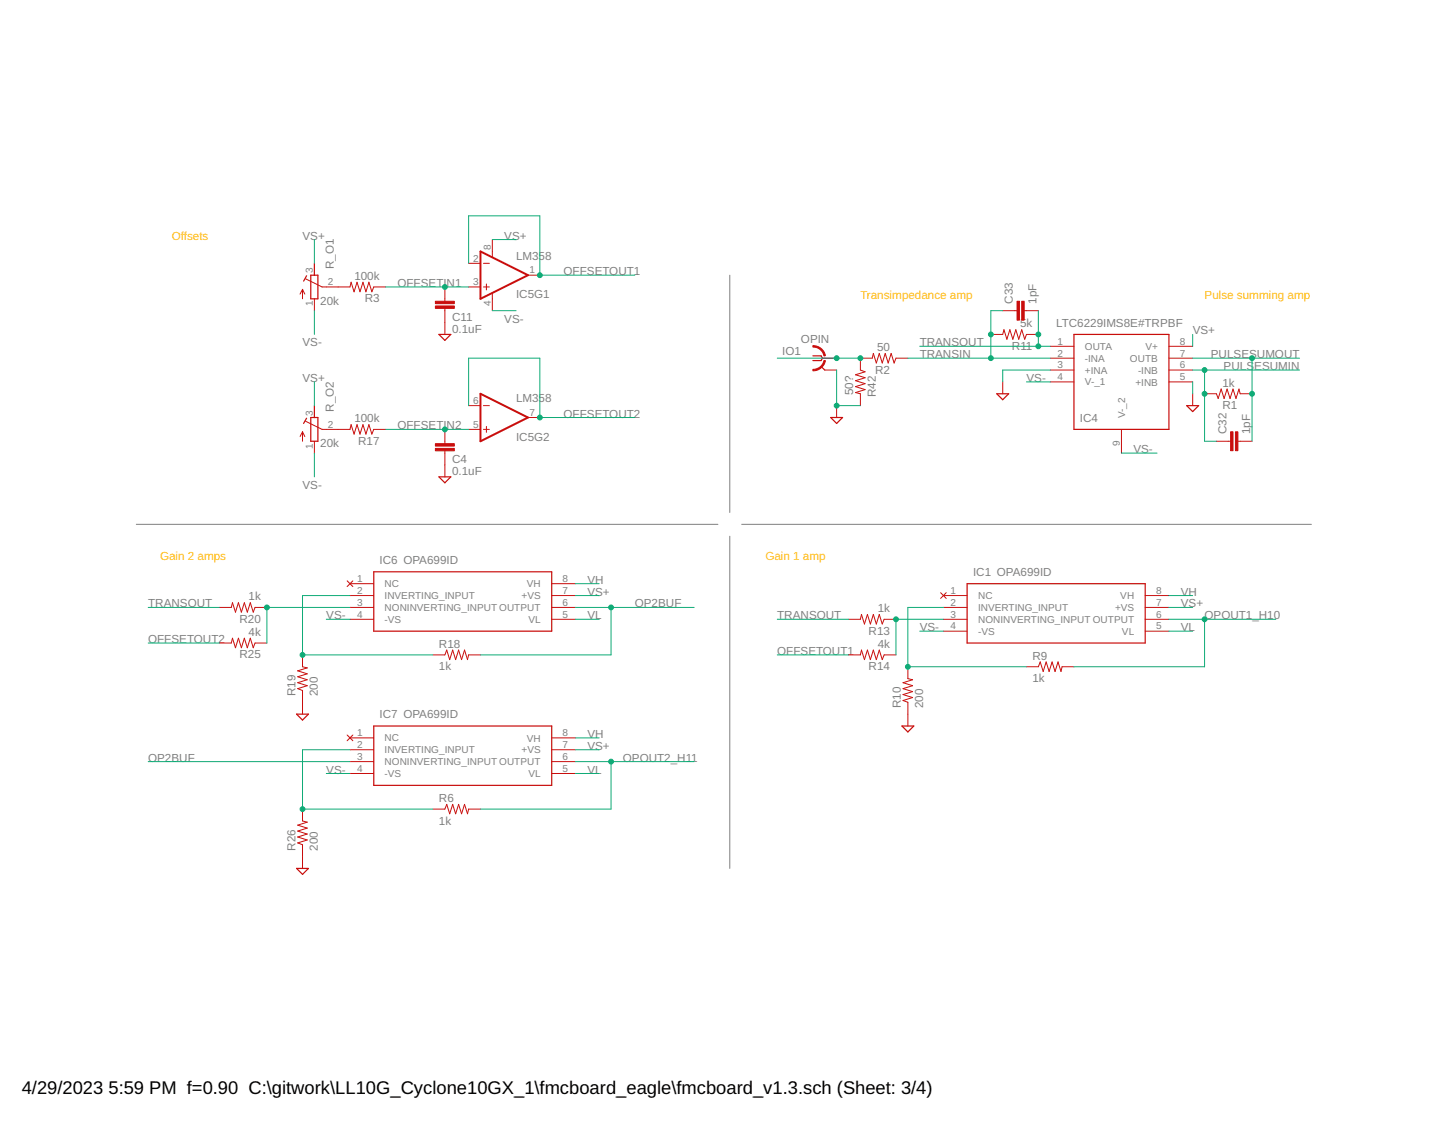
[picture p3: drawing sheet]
<svg xmlns="http://www.w3.org/2000/svg" width="279mm" height="216mm" viewBox="0 0 279 216" stroke-linecap="round" stroke-linejoin="round" font-family="sans-serif">
<path d="M140.5 53v45.7M26.2 101h112M140.5 103.3v64M142.8 101h109.7" fill="none" stroke="#808080" stroke-width=".19"/>
<g fill="none" stroke="#c90d0c" stroke-width=".23">
<path d="M59 53.1l-.5 1M59.8 53h1.4v4.6h-1.4zM84.5 64.4h2.3l-1.1 1.2zM156.5 68.5h1.6l.2 .5-.2 .4h-1.6M158.1 70.6l.7 .7M191.9 75.8h2.3l-1.1 1.2zM206.8 64.4h18.3v18.3h-18.3zM228.5 78.1h2.3l-1.1 1.2zM59 80.5l-.5 1.1M59.8 80.4h1.4v4.6h-1.4zM84.5 91.8h2.3l-1.1 1.2zM160 80.4h2.2l-1.1 1.2z"/>
<path d="M72 110.1h34.2v11.5h-34.2zM186.2 112.4h34.3v11.4h-34.3zM57.1 137.5h2.3l-1.1 1.2zM72 139.8h34.2v11.5h-34.2zM173.7 139.8h2.3l-1.2 1.2zM57.1 167.3h2.3l-1.1 1.1z"/>
</g>
<g fill="none" stroke="#c90d0c" stroke-width=".19">
<path d="M58.3 55.7v1.9M58.3 55.7l-.5 .9M58.3 55.7l.4 .9M58.8 53.7l3.2 1.6h5.4l.2-.9 .6 1.8 .5-1.8 .6 1.8 .6-1.8 .6 1.8 .5-1.8 .6 1.8 .4-.9h2.3M60.5 50.7v2.3M60.5 57.6v2.2M85.7 55.3v2.7M85.7 59.4v5M90.2 55.3h2.3M90.2 50.7h2.3M93.1 55.3h1.1M93.1 50.7h1.1"/>
<path d="M93.7 54.7v1.1M94.8 46.1v3.4M94.8 56.5v3.3M101.7 53h2.2M193.1 59.8h2.7M197.2 59.8h2.7M60.5 78.1v2.3M90.2 78.1h2.3M93.1 78.1h1.1M158.3 69h2.8M158.8 71.3h2.3M161.1 78.1v2.3"/>
<path d="M174.8 69h-2.3l-.3 .9-.6-1.8-.6 1.8-.5-1.8-.6 1.8-.6-1.8-.6 1.8-.5-1.8-.2 .9h-2.3v2.3l.9 .3-1.9 .6 1.9 .5-1.9 .6 1.9 .6-1.9 .6 1.9 .5-1.9 .6 1 .2v2.3M190.8 64.4h2.3l.2-.9 .6 1.8 .6-1.8 .5 1.8 .6-1.8 .6 1.8 .5-1.8 .6 1.8 .4-.9h2.2M193.1 73.6v2.2M202.2 69h4.6M202.2 71.3h4.6M202.2 66.7h4.6M202.2 73.6h4.6M225.1 69h4.6M225.1 71.3h4.6M225.1 66.7h4.6M225.1 73.6h4.6M229.7 75.8v2.3"/>
<path d="M231.9 75.8h2.3l.4 1 .5-1.9 .6 1.9 .6-1.9 .6 1.9 .5-1.9 .6 1.9 .6-1.9 .2 .9h2.3M58.3 83.2v1.8M58.3 83.2l-.5 .9M58.3 83.2l.4 .9M58.8 81.1l3.2 1.6h5.4l.2-.9 .6 1.8 .5-1.8 .6 1.8 .6-1.8 .6 1.8 .5-1.8 .6 1.8 .4-.9h2.3M60.5 85v2.3M85.7 82.7v2.7M85.7 86.8v5M90.2 82.7h2.3M93.1 82.7h1.1M93.7 82.1v1.2M101.7 80.4h2.2"/>
<path d="M215.9 82.7v4.6M234.2 85h2.8M238.3 85h2.8M42.2 117h2.3l.3-.9 .5 1.8 .6-1.8 .6 1.8 .6-1.8 .5 1.8 .6-1.8 .6 1.8 .3-.9h2.3M66.8 111.9l1.1 1.1M67.4 114.7h4.6M67.4 117h4.6M67.4 119.3h4.6M67.4 112.4h4.6M67.9 111.9l-1.1 1.1M106.2 114.7h4.6M106.2 117h4.6"/>
<path d="M106.2 119.3h4.6M106.2 112.4h4.6M163.4 119.3h2.3l.2-1 .6 1.9 .5-1.9 .6 1.9 .6-1.9 .5 1.9 .6-1.9 .6 1.9 .3-.9h2.3M181.1 114.2l1.1 1.1M181.7 114.7h4.5M181.7 117h4.5M181.7 119.3h4.5M182.2 114.2l-1.1 1.1M220.5 114.7h4.6M220.5 117h4.6M220.5 119.3h4.6M42.2 123.8h2.3l.3-.9 .5 1.9 .6-1.9 .6 1.9 .6-1.9 .5 1.9 .6-1.9 .6 1.9 .3-1h2.3"/>
<path d="M58.3 126.1v2.3l.9 .2-1.9 .6 1.9 .6-1.9 .5 1.9 .6-1.9 .6 1.9 .6-1.9 .5 1 .4v4.5M83.4 126.1h2.3l.3-.9 .6 1.8 .6-1.8 .5 1.8 .6-1.8 .6 1.8 .6-1.8 .5 1.8 .2-.9h2.3M163.4 126.1h2.3l.2-.9 .6 1.8 .5-1.8 .6 1.8 .6-1.8 .5 1.8 .6-1.8 .6 1.8 .3-.9h2.3M174.8 128.4v2.3l.9 .2-1.8 .6 1.8 .6-1.8 .5 1.8 .6-1.8 .6 1.8 .5-1.8 .6 .9 .4v4.5M181.7 121.6h4.5M197.7 128.4h2.2l.4-.9 .6 1.8 .5-1.8 .6 1.8 .6-1.8 .6 1.8 .5-1.8 .6 1.8 .2-.9h2.3M220.5 121.6h4.6M58.3 155.8v2.3l.9 .2-1.9 .6 1.9 .6-1.9 .6 1.9 .5-1.9 .6 1.9 .6-1.9 .5 1 .4v4.6M66.8 141.6l1.1 1.1M67.4 142.1h4.6M67.4 144.4h4.6M67.4 146.7h4.6"/>
<path d="M67.4 149h4.6M67.9 141.6l-1.1 1.1M83.4 155.8h2.3l.3-.9 .6 1.8 .6-1.8 .5 1.8 .6-1.8 .6 1.8 .6-1.8 .5 1.8 .2-.9h2.3M106.2 142.1h4.6M106.2 144.4h4.6M106.2 146.7h4.6M106.2 149h4.6"/>
</g>
<g fill="#c90d0c" stroke="#c90d0c" stroke-width=".19">
<path d="M156.5 66.6a2.39 2.39 0 0 1 2.4 1.9l-.2 .1a2.14 2.14 0 0 0-2.2-1.8z" fill-rule="evenodd"/>
<path d="M156.5 71.1a2.14 2.14 0 0 0 2.2-1.7l.2 .1a2.43 2.43 0 0 1-2.4 1.9z" fill-rule="evenodd"/>
</g>
<g fill="#c90d0c" stroke="#c90d0c" stroke-width=".19">
<path d="M83.8 58.9h3.7v.5h-3.7z"/>
<path d="M83.8 58h3.7v.5h-3.7z"/>
<path d="M83.8 86.4h3.7v.4h-3.7z"/>
<path d="M83.8 85.4h3.7v.5h-3.7z"/>
<path d="M237.9 83.2h.5v3.6h-.5z"/>
<path d="M237 83.2h.4v3.6h-.4z"/>
<path d="M196.7 58h.5v3.7h-.5z"/>
<path d="M195.8 58h.5v3.7h-.5z"/>
</g>
<path d="M92.5 48.4l9.2 4.6-9.2 4.6zM92.5 75.8l9.2 4.6-9.2 4.6z" fill="none" stroke="#c90d0c" stroke-width=".38"/>
<g fill="none" stroke="#0dab76" stroke-width=".19">
<path d="M60.5 46.1v4.6M60.5 59.8v4.6M74.3 55.3h15.9M90.2 50.7v-9.1h13.7v11.4h18.3M94.8 46.1h4.6M94.8 59.8h4.6M193.1 59.8h-2.3v9.2M199.9 59.8v6.9M60.5 73.6v4.5M90.2 78.1v-9.1h13.7v11.4h18.3M149.7 69h16M161.1 71.3v6.8h4.6"/>
<path d="M174.8 69h27.4M177.1 66.7h25.1M197.7 73.6h4.5M202.2 71.3h-9.1v2.3M229.7 71.3h20.5M229.7 64.4v2.3M229.7 73.6v2.2M229.7 69h20.5M231.9 71.3v13.7h2.3M241.1 69v16M60.5 87.3v4.5M74.3 82.7h15.9"/>
<path d="M215.9 87.3h6.9M28.5 117h13.7M62.8 119.3h4.6M67.4 117h-16v6.8M67.4 114.7h-9.1v11.4h25.1M110.8 119.3h4.6M110.8 117h22.9M110.8 114.7h4.6M110.8 112.4h4.6M117.7 117v9.1h-25.2M149.7 119.3h13.7M181.7 119.3h-9.2v6.8"/>
<path d="M181.7 117h-6.9v11.4h22.9M225.1 119.3h20.6M225.1 117h4.6M225.1 114.7h4.6M231.9 119.3v9.1h-25.1M28.5 123.8h13.7M149.7 126.1h13.7M177.1 121.6h4.6M225.1 121.6h4.6M28.5 146.7h38.9M62.8 149h4.6M67.4 144.4h-9.1v11.4h25.1"/>
<path d="M110.8 144.4h4.6M110.8 149h4.6M110.8 142.1h4.6M110.8 146.7h22.9M117.7 146.7v9.1h-25.2"/>
</g>
<g fill="#0dab76" stroke="#0dab76" stroke-width=".19">
<circle cx="161.1" cy="78.1" r=".47"/>
<circle cx="161.1" cy="69" r=".47"/>
<circle cx="165.7" cy="69" r=".47"/>
<circle cx="199.9" cy="66.7" r=".47"/>
<circle cx="199.9" cy="64.4" r=".47"/>
<circle cx="174.8" cy="128.4" r=".47"/>
<circle cx="172.5" cy="119.3" r=".47"/>
<circle cx="231.9" cy="119.3" r=".47"/>
<circle cx="117.7" cy="146.7" r=".47"/>
<circle cx="103.9" cy="53" r=".47"/>
<circle cx="103.9" cy="80.4" r=".47"/>
<circle cx="58.3" cy="126.1" r=".47"/>
<circle cx="51.4" cy="117" r=".47"/>
<circle cx="117.7" cy="117" r=".47"/>
<circle cx="58.3" cy="155.8" r=".47"/>
<circle cx="190.8" cy="69" r=".47"/>
<circle cx="190.8" cy="64.4" r=".47"/>
<circle cx="85.7" cy="55.3" r=".47"/>
<circle cx="85.7" cy="82.7" r=".47"/>
<circle cx="231.9" cy="71.3" r=".47"/>
<circle cx="231.9" cy="75.8" r=".47"/>
<circle cx="241.1" cy="69" r=".47"/>
<circle cx="241.1" cy="75.8" r=".47"/>
</g>
<g font-size="3.5">
<text x="4.2" y="210.7">4/29/2023</text>
<text x="20.9" y="210.7">5:59 PM f=0.90 C:\gitwork\LL10G_Cyclone10GX_1\fmcboard_eagle\fmcboard_v1.3.sch (Sheet: 3/4)</text>
</g>
<g font-size="2.2" fill="#ffba08">
<text x="33.1" y="46.1">Offsets</text>
<text x="165.7" y="57.6">Transimpedance amp</text>
<text x="231.9" y="57.6">Pulse summing amp</text>
<text x="30.8" y="107.8">Gain 2 amps</text>
<text x="147.4" y="107.8">Gain 1 amp</text>
</g>
<g font-size="2.2" fill="#808080">
<text x="58.2" y="46.1">VS+</text>
<text x="97.1" y="46.1">VS+</text>
<text x="64.3" y="51.8" transform="rotate(-90 64.3 51.8)">R_O1</text>
<text x="68.2" y="53.9">100k</text>
<text x="99.4" y="50">LM358</text>
<text x="108.5" y="53">OFFSETOUT1</text>
<text x="61.7" y="58.7">20k</text>
<text x="70.2" y="58.2">R3</text>
<text x="76.5" y="55.3">OFFSETI</text>
<text x="86" y="55.3">N1</text>
<text x="99.4" y="57.5">IC5G1</text>
<text x="195" y="58.5" transform="rotate(-90 195 58.5)">C33</text>
<text x="199.6" y="58.5" transform="rotate(-90 199.6 58.5)">1pF</text>
<text x="87" y="64.1">0.1uF</text>
<text x="87" y="61.8">C11</text>
<text x="97.1" y="62.1">VS-</text>
<text x="196.4" y="63.1">5k</text>
<text x="203.4" y="62.9">LTC6229IMS8E#TRPBF</text>
<text x="229.7" y="64.4">VS+</text>
<text x="58.2" y="66.7">VS-</text>
<text x="150.6" y="68.3">IO1</text>
<text x="154.2" y="66">OPIN</text>
<text x="168.5" y="71.9">R2</text>
<text x="168.9" y="67.6">50</text>
<text x="177.1" y="66.7">TRANSOUT</text>
<text x="177.1" y="69">TRANSIN</text>
<text x="194.8" y="67.4">R11</text>
<text x="233.1" y="69">PULSESUMOUT</text>
<text x="235.6" y="71.3">PULS</text>
<text x="241.5" y="71.3">ESUMIN</text>
<text x="58.2" y="73.6">VS+</text>
<text x="99.4" y="77.5">LM358</text>
<text x="164.3" y="76.2" transform="rotate(-90 164.3 76.2)">50?</text>
<text x="168.6" y="76.5" transform="rotate(-90 168.6 76.5)">R42</text>
<text x="197.7" y="73.6">VS-</text>
<text x="235.4" y="74.5">1k</text>
<text x="64.3" y="79.3" transform="rotate(-90 64.3 79.3)">R_O2</text>
<text x="68.2" y="81.3">100k</text>
<text x="76.5" y="82.7">OFFSETI</text>
<text x="86" y="82.7">N2</text>
<text x="108.5" y="80.4">OFFSETOUT2</text>
<text x="207.9" y="81.2">IC4</text>
<text x="235.4" y="78.8">R1</text>
<text x="236.2" y="83.6" transform="rotate(-90 236.2 83.6)">C32</text>
<text x="240.7" y="83.6" transform="rotate(-90 240.7 83.6)">1pF</text>
<text x="61.7" y="86.1">20k</text>
<text x="69" y="85.7">R17</text>
<text x="87" y="89.2">C4</text>
<text x="99.4" y="84.9">IC5G2</text>
<text x="218.2" y="87.3">VS-</text>
<text x="58.2" y="94.1">VS-</text>
<text x="87" y="91.5">0.1uF</text>
<text x="73.1" y="108.6">IC6 OPA699ID</text>
<text x="113.1" y="112.4">VH</text>
<text x="187.4" y="110.9">IC1 OPA699ID</text>
<text x="28.5" y="117">TRANSOUT</text>
<text x="46.1" y="119.9">R20</text>
<text x="47.9" y="115.6">1k</text>
<text x="62.8" y="119.3">VS-</text>
<text x="113.1" y="114.7">VS+</text>
<text x="113.1" y="119.3">VL</text>
<text x="122.2" y="117">OP2BUF</text>
<text x="149.7" y="119.3">TRANSOUT</text>
<text x="169" y="117.9">1k</text>
<text x="227.4" y="117">VS+</text>
<text x="227.4" y="114.7">VH</text>
<text x="231.9" y="119.3">OPOUT1_H10</text>
<text x="28.5" y="123.8">OFFSETOUT2</text>
<text x="47.9" y="122.5">4k</text>
<text x="84.5" y="124.8">R18</text>
<text x="167.3" y="122.2">R13</text>
<text x="169" y="124.8">4k</text>
<text x="177.1" y="121.6">VS-</text>
<text x="227.4" y="121.6">VL</text>
<text x="46.1" y="126.8">R25</text>
<text x="84.5" y="129.1">1k</text>
<text x="149.7" y="126.1">OFFSETOUT1</text>
<text x="167.3" y="129.1">R14</text>
<text x="198.8" y="131.4">1k</text>
<text x="198.8" y="127.1">R9</text>
<text x="56.9" y="134.1" transform="rotate(-90 56.9 134.1)">R19</text>
<text x="61.2" y="134.1" transform="rotate(-90 61.2 134.1)">200</text>
<text x="173.5" y="136.4" transform="rotate(-90 173.5 136.4)">R10</text>
<text x="177.8" y="136.4" transform="rotate(-90 177.8 136.4)">200</text>
<text x="73.1" y="138.4">IC7 OPA699ID</text>
<text x="113.1" y="142.1">VH</text>
<text x="28.5" y="146.7">OP2BUF</text>
<text x="62.8" y="149">VS-</text>
<text x="113.1" y="144.4">VS+</text>
<text x="113.1" y="149">VL</text>
<text x="120" y="146.7">OPOUT2_H11</text>
<text x="84.5" y="154.5">R6</text>
<text x="84.5" y="158.8">1k</text>
<text x="56.9" y="163.8" transform="rotate(-90 56.9 163.8)">R26</text>
<text x="61.2" y="163.8" transform="rotate(-90 61.2 163.8)">200</text>
</g>
<g font-size="1.9" fill="#808080">
<text x="60.2" y="52.7" transform="rotate(-90 60.2 52.7)">3</text>
<text x="91.1" y="50.4">2</text>
<text x="94.5" y="48.1" transform="rotate(-90 94.5 48.1)">8</text>
<text x="102" y="52.7">1</text>
<text x="60.2" y="59" transform="rotate(-90 60.2 59)">1</text>
<text x="63.1" y="55">2</text>
<text x="91.1" y="55">3</text>
<text x="94.5" y="59" transform="rotate(-90 94.5 59)">4</text>
<text x="203.6" y="66.4">1</text>
<text x="203.6" y="68.7">2</text>
<text x="203.6" y="71">3</text>
<text x="208.9" y="67.4">OUTA</text>
<text x="208.9" y="69.7">-INA</text>
<text x="208.9" y="72">+INA</text>
<text x="217.6" y="69.7">OUTB</text>
<text x="219.1" y="72">-INB</text>
<text x="220.6" y="67.4">V+</text>
<text x="227.2" y="66.4">8</text>
<text x="227.2" y="68.7">7</text>
<text x="227.2" y="71">6</text>
<text x="91.1" y="77.8">6</text>
<text x="203.6" y="73.2">4</text>
<text x="208.9" y="74.2">V-_1</text>
<text x="218.6" y="74.2">+INB</text>
<text x="227.2" y="73.2">5</text>
<text x="60.2" y="80.1" transform="rotate(-90 60.2 80.1)">3</text>
<text x="63.1" y="82.4">2</text>
<text x="91.1" y="82.4">5</text>
<text x="102" y="80.1">7</text>
<text x="216.6" y="80.6" transform="rotate(-90 216.6 80.6)">V-_2</text>
<text x="60.2" y="86.4" transform="rotate(-90 60.2 86.4)">1</text>
<text x="215.6" y="85.9" transform="rotate(-90 215.6 85.9)">9</text>
<text x="68.8" y="112.1">1</text>
<text x="74.1" y="113.1">NC</text>
<text x="101.4" y="113.1">VH</text>
<text x="108.3" y="112.1">8</text>
<text x="68.8" y="114.4">2</text>
<text x="68.8" y="116.7">3</text>
<text x="68.8" y="118.9">4</text>
<text x="74.1" y="115.4">INVERTING_INPUT</text>
<text x="74.1" y="117.7">NONINVERTING_INPUT OUTPUT</text>
<text x="74.1" y="120">-VS</text>
<text x="100.4" y="115.4">+VS</text>
<text x="101.8" y="120">VL</text>
<text x="108.3" y="114.4">7</text>
<text x="108.3" y="116.7">6</text>
<text x="108.3" y="118.9">5</text>
<text x="183.1" y="114.4">1</text>
<text x="183.1" y="116.7">2</text>
<text x="183.1" y="118.9">3</text>
<text x="188.3" y="115.4">NC</text>
<text x="188.3" y="117.7">INVERTING_INPUT</text>
<text x="188.3" y="120">NONINVERTING_INPUT OUTPUT</text>
<text x="214.7" y="117.7">+VS</text>
<text x="215.7" y="115.4">VH</text>
<text x="222.6" y="114.4">8</text>
<text x="222.6" y="116.7">7</text>
<text x="222.6" y="118.9">6</text>
<text x="183.1" y="121.2">4</text>
<text x="188.3" y="122.2">-VS</text>
<text x="216" y="122.2">VL</text>
<text x="222.6" y="121.2">5</text>
<text x="68.8" y="141.8">1</text>
<text x="74.1" y="142.8">NC</text>
<text x="101.4" y="142.8">VH</text>
<text x="108.3" y="141.8">8</text>
<text x="68.8" y="144.1">2</text>
<text x="68.8" y="146.4">3</text>
<text x="68.8" y="148.7">4</text>
<text x="74.1" y="145.1">INVERTING_INPUT</text>
<text x="74.1" y="147.4">NONINVERTING_INPUT OUTPUT</text>
<text x="74.1" y="149.7">-VS</text>
<text x="100.4" y="145.1">+VS</text>
<text x="101.8" y="149.7">VL</text>
<text x="108.3" y="144.1">7</text>
<text x="108.3" y="146.4">6</text>
<text x="108.3" y="148.7">5</text>
</g>
</svg>
